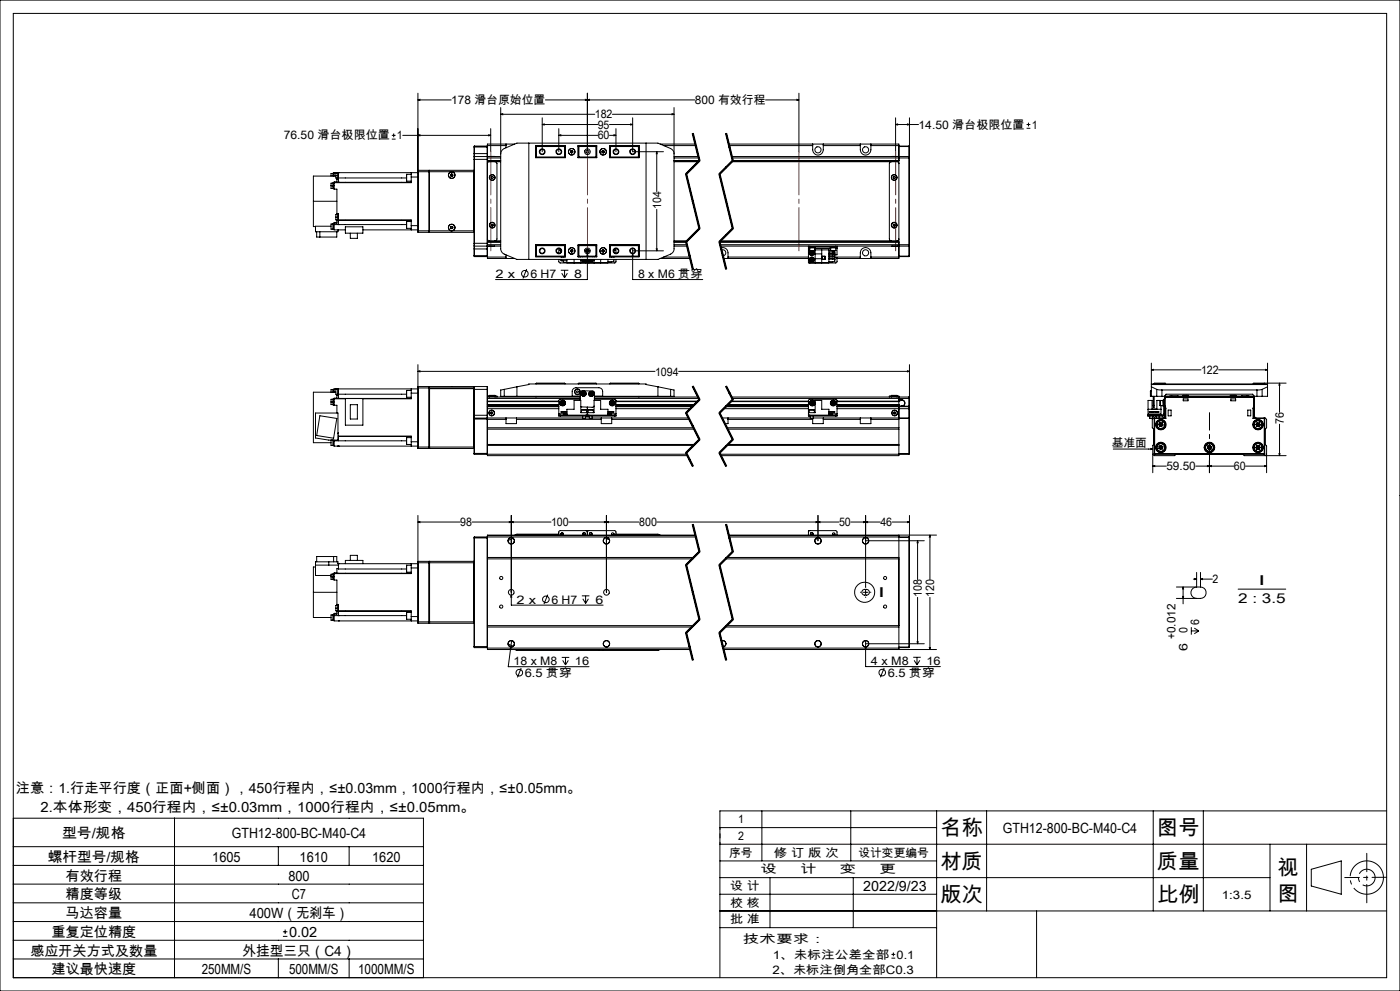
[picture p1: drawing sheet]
<svg xmlns="http://www.w3.org/2000/svg" width="420mm" height="297mm" viewBox="0 0 420 297" stroke-linecap="round" stroke-linejoin="round" font-family="sans-serif">
<g fill="none" stroke="#000" stroke-width=".3">
<path d="M0 0h420v297h-420zM4 4h412v289h-412zM125.4 29.9l.6-.1v.3zM125.4 29.9h10M125.4 27.9v41.3M147.2 38.6v6.9M150.2 34.3l.6-.2v.3zM150.2 32.2v42.4l.2 .6 .6 .8 4.1 1.7h42.3l4.3-1.9 .5-.9v-42.7M150.2 34.3h28.2M162.7 37.3l.6-.2v.4zM162.7 37.3h16.6M162.7 35.3v10.2"/>
<path d="M167.6 38.6v6.9M175.6 29.8l.6 .1-.6 .2zM176.2 29.9l.6-.1v.3zM176.2 27.9v17.6M182.8 37.3h7M183.7 34.3h18.5M184.8 38.6v6.9M189.2 37.1l.6 .2-.6 .2zM189.8 35.3v10.2h9.2M201.6 34.1l.6 .2-.6 .1zM207.8 40l2 8.2-4 4 4 16.3-4 4 2 8.1M208 40l2 8.1"/>
<path d="M208.5 29.9h-44.9M217.8 40l2 8.2M218 40l2 8.1M229.7 29.9h10M239.1 29.8l.6 .1-.6 .2zM239.7 27.9v17.6M268.7 37.3l.6-.2v.4zM268.7 37.3h6.9M268.7 35.3v10.2M272.2 37.1l.6 .2-.6 .2zM272.8 35.3v11.8M308 38.4h1.1"/>
<path d="M308 37.3h1.1M308.5 36.8v1.1M99.3 55.7v.8h.8M99.3 55.7h.9M99.9 54.9h-.6v.8M99.9 52h-.6v.8M100.1 54.8l.1 1.7M100.1 51.9v.9M100.2 54.6v.1M100.2 54.8h-.3v1.7M100.2 51.9h-.3v.9M100.2 54.7v2h.9v7.3"/>
<path d="M100.2 54.6h23.2M100.8 52.8h-6.8v7.5M100.8 52.6v.8h.5M100.8 52.6h.7M101.1 53.8v.7l-.9 .1M101.1 53.4v.4M101.1 51.7v.1M101.1 53.8h.4M101.3 51.7v1.7h.2M101.3 51.8h-.5v.8M101.5 54.6h.1M101.5 53.3v1.3"/>
<path d="M101.5 51.7v1.6M101.5 51.7h.1M101.5 53.3h20.5M117.5 41.7h1.2M117.5 40.6h1.2M118.1 40v1.1M120.8 40.6h26.4M122 52.2v2.1M122 52.2h1.4M122 54.3h1.4M123.4 51.7v1.4M123.4 53.1v1.6h-23.2"/>
<path d="M123.4 53.1h2M125.4 51.7h-25.2v1.1M125.4 40.6l.6-.2v.3zM125.4 51v18.6M125.4 51v.5h16.8M125.4 51h3.3M128.7 51v18.6M128.7 51l.1 .1M128.8 51.1v18.4M128.8 51.1h.1M135.2 52.3l.1 .4M135.3 52.7l.3 .1"/>
<path d="M135.5 52.1l.3 .2M135.5 52.1l-.3 .2M135.8 52.3v.3M135.8 52.6l-.2 .2M142.2 51.5v-.5h-13.4v18.6M142.2 51.5v17.7M142.2 51.1h.1M142.2 46v1M142.2 47.8v25.1M142.2 47.8h4M142.2 46h4M142.2 44.1h4"/>
<path d="M142.3 46.9v.9M142.3 46v.9M142.3 43.8v2.2M142.3 46.9h7.9M142.3 43.8h3.9M142.3 46.9l-.1 .1M142.3 43.8h-.1M146.2 46.9v26.9M146.2 43.8v3.1M146.2 46.9v.1M146.2 43.8h.1M146.2 46.9h.1"/>
<path d="M146.2 47v.8M146.2 47.8v25.1M146.2 48.1h4M146.2 43.6h5.6M146.2 47.3h4M146.6 40.4l.6 .2-.6 .1zM146.6 46.9h1.8M147.5 52.9h.3l.2 .3-.2 .3h-.3l-.2-.3zM148.5 48.5l.6 .4v22.8l-.6 .5M150.2 48.5h-3.4l-.6 .5M150.2 46.1l.2-.7 .6-.7 4.1-1.8h42.3l4.1 1.8 .6 .7 .1 .7M151.8 43.2v1.1"/>
<path d="M154.4 43.2h-8.2v3.7M158.6 42.9v34.8M160.7 43.7h8.9v3.6h-8.9zM160.7 46.9h.1M160.8 43.8v3.5M160.8 43.8h8.8M160.8 43.8l.1 .1M160.9 43.9h8.5M160.9 43.9v3.2M160.9 47.1l-.1 .1h8.8M160.9 47.1h8.5M167.6 40.6l.6-.2v.3z"/>
<path d="M167.6 40.6h11.7M169.4 43.9v3.2M169.4 43.9l.1-.1v3.4l-.1-.1M171.2 45.3v.3M171.2 45.6l.3 .2M171.5 45.2l.3 .1M171.5 45.2l-.3 .1M171.8 45.3v.3M171.8 45.6l-.3 .2M173.4 43.7l.1 .1M173.4 43.7h5.6v3.6h-5.6zM173.4 43.8h5.6"/>
<path d="M173.4 47.2h5.6M173.5 43.8v3.4l.2-.1M173.5 43.8l.2 .1M173.7 43.9h5.1M173.7 43.9v3.2M173.7 47.1h5.1M178.8 43.9l.1-.1v3.4l-.1-.1M178.8 43.9v3.2M180.7 45.3v.3M180.7 45.6l.2 .2M180.9 45.2l.3 .1M180.9 45.2l-.2 .1"/>
<path d="M181.2 45.3v.3M181.2 45.6l-.3 .2M182.8 43.7h8.9v3.6h-8.9zM182.8 43.8h8.9l-.2 .1M182.8 40.6h2M183.1 43.9l-.1-.1v3.4l.1-.1M183.1 43.9h8.4M183.1 43.9v3.2M183.1 47.1h8.4M183.5 43.7v.1M184.2 40.4l.6 .2-.6 .1zM191.5 43.9v3.2"/>
<path d="M191.5 47.1l.2 .1h-8.9M191.7 46.9h.1M193.8 42.9v34.8M197 45.5l.2 .6h-.3zM197 45.5v11.9M198 43.2h10.6M199.1 43.6h9.6M202.2 48.5h7.3M202.2 46.9h7.3M202.2 48.1h7.6M202.2 47.3h7.4M205.7 52.2l4 16.3"/>
<path d="M206 52.1l4 16.3M207.7 40l2 8.2M209 44.6l.2 1.2M209.7 48l-4 4M210 48.3l-4 4M215.7 52.2l4 16.3M216 52.1l4 16.3M217.7 40l2 8.2M218.6 43.2h51.1v34.3h-18.6M218.7 43.6h25.1M219.5 46.9h53.2M219.5 48.5h49.6l.4 .1 .2 .4"/>
<path d="M219.6 47.3h53.1M219.7 48l-4 4M219.8 48.1h49.9M219.8 48.2l-4 4 4 16.3-4 4 2 8.1M220 48.3l-4 4M243.8 43.2v1.7a1.59 1.59 0 0 0 1.6 1.6 1.59 1.59 0 0 0 1.6-1.6v-1.7M247 43.6h11.1M258.1 43.2a3.2 3.2 0 0 0 .5 2.8 1.59 1.59 0 0 0 1.7 .4 1.59 1.59 0 0 0 1-1.5v-1.7M261.3 43.6h8.4M267.4 48.5l-.4 .1-.2 .4v22.6l.2 .4 .4 .2M267.5 46.9h1.7M268.1 52.9h.4l.1 .4-.2 .2-.4-.1z"/>
<path d="M269.7 43.8h3M269.7 43.9h3M272.7 46.9v.4M272.7 47.3h.1M272.7 46.9l.1 .2M272.7 43.8v.1M272.7 43.8l.1 .1h-.1M272.7 43.9v3M272.7 47.3v26M272.8 47.1v.2M272.8 47.3v26M94 60.3v7.6h.7"/>
<path d="M94 60.3h7.1M95 69.5v1.5h6v-1.5M96 69.5v1.5M99.3 67.8h-4.6v1.7h6.7v-.6M99.9 67.1h-.6v1.6h.6M100.1 67.1v1.7M100.2 66.9v.4M100.2 67.3v1.6h3.4M100.2 67.1h-.3v1.7h.3M100.2 67.3h21.8M100.8 65.1v.8h22.6v1.7M100.8 65.1h.7"/>
<path d="M101.1 64h.4v1.1M101.1 64v.3M101.1 66.1v.8h-.9M101.1 65.9v.2M101.1 66.7h-.9v.2M101.1 66.1h.4M101.3 64.3h-.5v.8M101.5 64.2h-.2v1.7M101.5 65.1v.9M101.5 67.3h.1M101.5 66v1.3M101.5 68.9h.1"/>
<path d="M101.5 66h21.9M103.6 68h5.3v1.9h-5.3zM105.1 69.9v1.5h2.1v-1.5M108.9 68.9h16.5M122 66.4v2M122 66.4h1.4M122 68.4h1.4M123.4 67.6v1.3M123.4 67.6h2M125.4 69.2v.4M125.4 69.2h16.8M125.4 69.6h3.3"/>
<path d="M128.8 69.5h.1M128.8 69.5v.1M128.8 69.5l-.1 .1M128.8 69.6h13.4M135.2 68v.4M135.2 68.4l.3 .1M135.5 67.9l.3 .1M135.5 67.9l-.3 .1M135.8 68.4l-.3 .1M135.8 68v.4M142.2 69.2v.4M142.2 69.5v.1"/>
<path d="M142.2 72.9v.8M142.2 73.7v.9M142.2 74.6l.1 2.3M142.2 76.6h4M142.2 72.9h4M142.2 73.7l.1 .1M142.2 74.6h4M142.2 76.8l.1 .1M142.3 72.9v.9M142.3 73.8v.8M142.3 73.8h7.9M142.3 76.9h3.9"/>
<path d="M146.2 73.8v3.1M146.2 71.6l.5 .6h3.5M146.2 73.7h.1M146.2 72.9v.8M146.2 73.8v3.7h8.2M146.2 72.5h4M146.2 77h5.6M146.2 73.3h4M146.2 73.7v.1M146.2 76.8v.1M146.6 73.8h1.8M147.4 67.4l.2-.2 .3 .1 .1 .3-.3 .2-.3-.1z"/>
<path d="M151.8 76.4v1.1M160.7 73.4h8.9v3.6h-8.9zM160.7 73.8h.1M160.8 73.4v3.5M160.8 76.9h8.8M160.9 76.8h8.5M160.9 73.6v3.2M160.9 73.6h8.5M160.9 76.8l-.1 .1M167.6 77.7l.1 .9 .3 .2h8M167.6 74.5v1.4M168 75.1h.4"/>
<path d="M168 74.6v.5M168.3 77h.1M168.3 77.7v.4h1.8M168.4 75.2l-.1 .3M168.5 78.1h.3M169 76.9v.1M169 78.1v.6h1.1M169.4 73.6v3.2M169.4 73.6l.1-.1v3.4l-.1-.1M169.6 73.5h-8.8l.1 .1M170.1 77.7v1.1h12.3v-1.1M171.2 75v.3"/>
<path d="M171.2 75.3l.3 .2M171.5 74.9l.3 .1M171.5 74.9l-.3 .1M171.8 75v.3M171.8 75.3l-.3 .2M172.2 77.7v1.1M173.4 73.4h5.6v3.6h-5.6zM173.4 76.9h5.6M173.4 73.5h5.6M173.5 76.9l-.1 .1M173.7 73.6l-.2-.1v3.4M173.7 76.8h5.1"/>
<path d="M173.7 73.6v3.2M173.7 73.6h5.1M173.7 76.8l-.2 .1M174 76.9v.1M174.1 76.9v.1M174.2 77.7v1.1M174.3 78h1.6M174.3 77.7v.3M174.7 76.9v.1M174.9 78l.2 .2M175.2 78l-.1 .2M175.4 78l.1 .1"/>
<path d="M175.5 78.1l-.4 .1M175.5 78v.1M175.8 75.1h.1M175.8 75.3l.1 .2M175.9 75.1h-.1M175.9 75v.1M175.9 77.7v.3M175.9 74.9h.6M176 77.7a.74 .74 0 0 1-.6 .8 .74 .74 0 0 1-.9-.5M176 77.7a.78 .78 0 0 1-.6 .9 .78 .78 0 0 1-.9-.6M176.2 76.1l.2 .6h-.3zM176.2 74.3v9.5h-27.5"/>
<path d="M176.5 77.7a.78 .78 0 0 0 .6 .9 .78 .78 0 0 0 .9-.6M176.6 78h.1M176.6 75.1h.1M176.6 75v.1M176.6 77.7v.3M176.6 75.3l-.1 .2M176.6 78h1.5M176.9 78v.1M176.9 78.1l.4 .1M177.3 78v.2M177.6 78l-.3 .2M177.8 76.9v.1"/>
<path d="M178.1 78h.1M178.2 77.7v.3M178.2 77.7v1.1M178.4 76.9v.1M178.8 73.6l.1-.1v3.4l-.1-.1M178.8 73.6v3.2M180.2 77.7v1.1M180.7 75v.3M180.7 75.3l.2 .2M180.9 74.9l.3 .1M180.9 74.9l-.2 .1M181.2 75v.3"/>
<path d="M181.2 75.3l-.3 .2M182.8 73.4h8.9v3.6h-8.9zM182.8 73.5h8.9l-.2 .1M183.1 73.6l-.1-.1v3.4l.1-.1M183.1 76.8h8.4M183.1 73.6v3.2M183.1 73.6h8.4M183.4 76.9v.1M183.4 78.4v.3h-1M183.5 76.9v.1M184.1 75.1h.3M184.1 77h.1"/>
<path d="M184.1 77.9v-.2v.7h-1.7M184.4 75.1h-.3M184.4 74.6v.5M184.8 77.7v.8l-.3 .3h-8M184.8 74.5v1.4M189.8 76.1l.1 .6h-.2zM189.8 74.3v9.5h21M189.8 75.2h9.2M191.5 76.8l.2 .1h-8.9M191.5 73.6v3.2M191.7 73.8h.1M196.9 74.6h.3l-.2 .6z"/>
<path d="M197 62.8v12.4M198 77.5h9M199.1 77h7.8M202.2 72.2h3.9M202.2 72.5h3.6M202.2 73.8h3.9M202.2 73.3h3.8M205.7 72.5l2 8.2M206 72.4l2 8.2M209.7 68.3l-4 4M210 68.6l-4 4M215.7 72.5l2 8.2"/>
<path d="M215.8 72.5h53.9M216 72.4l2 8.2M216 73.3h56.7M216.1 73.8h56.6M216.3 74.3a1.6 1.6 0 0 1 2.1 1.5v1.7M216.4 74.9a.93 .93 0 0 1 1.3 .6 .93 .93 0 0 1-.8 1.2M217 77.5h25.5M218.4 77h24.1M219.7 68.3l-4 4M220 68.6l-4 4M242.5 74h.5M242.5 74v.5"/>
<path d="M242.5 74.5v4.3h6.2v-3.9M242.5 73.8v.2M242.5 74.9h.4M242.5 74.5h.4M242.8 74v.3h1.7v-.3M242.9 75.1h.9M242.9 75.1h1.5M242.9 74.3v.8M243 73.8v.2M243 74h7.7M243.1 77.7l.1 .4M243.1 77.7l.4 .1"/>
<path d="M243.1 76l.4 .2M243.2 75.1a.76 .76 0 0 0-.4 1 .76 .76 0 0 0 1 .4 .76 .76 0 0 0 .4-1M243.2 78.1l.4 .1M243.2 75.6l-.1 .4M243.2 75.6l.3 .2M243.2 75.1a.75 .75 0 0 0-.4 1 .75 .75 0 0 0 1 .4 .75 .75 0 0 0 .4-1M243.5 77.4l.4 .1M243.5 77.4l-.4 .3M243.5 77.4v.4M243.5 77.8l.4 .2M243.5 77.8l-.3 .3M243.5 77.8l.1 .4"/>
<path d="M243.5 75.8l.4 .3M243.5 75.8l-.4 .2M243.5 75.8v.4M243.6 75.4l.3 .2M243.6 75.4l-.4 .2M243.6 75.4l-.1 .4M243.8 75.1l.4 .4M243.9 75.1l.3 .4M243.9 77.5v.5M243.9 77.5l-.4 .3M243.9 76.1l-.4 .1M243.9 78l-.3 .2"/>
<path d="M243.9 75.6v.5M243.9 75.6l-.4 .2M244.4 75.1h-.6M244.4 74.3v.8M244.4 74.9l4.8 .1M244.4 74.5h4.8M244.5 74.9v3.9M244.5 76.1h2M244.5 77.5h2M246.5 74.9v3.9M246.6 76.8h.9v.9h-.9zM248.7 75.5h1.7v.4"/>
<path d="M248.7 76.2h1.7v.5h-1.7M248.7 77h1.7v.4h-1.7M248.7 77.7h1.7M248.7 75.9h1.7M249.1 74v.3h1.7M249.2 75.1h1.5M249.2 74.3v.8M249.8 77.4v.3l.3-.2 .3 .2M249.8 75.1v.4M249.8 76.7v.3M249.8 78.4v.3h-1.1M249.9 75.5h.4"/>
<path d="M250 77.5h.2M250.4 75.9l-.1 .3-.5-.3v.3M250.4 75.7v.2M250.4 77.7v.2M250.4 77.3h.7v1.2l-.3 .3h-8.1M250.4 77.7v.7h-1.7M250.4 77h7.7M250.7 74h.4M250.7 73.8v.2M250.7 74.3v.8M250.7 74.5h.4M250.8 74v.3"/>
<path d="M251.1 74v.5M251.1 73.8v.2M251.1 74.5v1.9h-.7M258.1 77.5a3.2 3.2 0 0 1 .5-2.9 1.61 1.61 0 0 1 1.7-.3 1.61 1.61 0 0 1 1 1.5v1.7M261.3 77h8.4M267.5 73.8h1.7M267.9 67.4l.3-.2 .3 .1 .1 .3-.3 .2-.3-.1zM269.7 71.6l-.2 .4-.3 .2h-53.1M269.7 76.8h3M269.7 76.9h3M272.7 73.3h.1M272.7 73.3v.5"/>
<path d="M272.7 76.8h.1M272.7 76.8v.1M272.7 73.8v3M272.8 73.3v.3M272.8 73.6l-.1 .2M272.8 76.8l-.1 .1M272.8 73.6v3.2M158 80.6l-1.1 2.9M168.2 81h2.3M168.5 81.9l.9 1.4M169.4 81v2.3M170.2 81.9l-.8 1.4"/>
<path d="M99.9 119.6v1.7h.3M99.9 116.8h-.6v.7M100.1 119.6v1.7M100.1 116.7v.8M100.2 119.4v.1M100.2 119.6l-.9 .1v.8M100.2 116.7h-.3v.8M100.2 119.4h23.2M100.2 119.5v2h.9v2.3M100.2 119.5h3.4M100.8 117.5h-6.8v15.2h5.3M101.1 118.5v.8l-.9 .1"/>
<path d="M101.1 118.2v.3M101.1 116.6h.1M101.1 118.5h.4M101.3 116.5v1.7M101.3 116.6h-.5v1.6h.7M101.5 119.4h.1M101.5 118.1v1.3M101.5 116.6v1.5M101.5 116.5v.1M101.5 118.1h20.5M103.6 119.4h5.3v8h-5.3zM122 117v2.1"/>
<path d="M122 119.1h1.4M122 117h1.4M123.4 116.6v1.2M123.4 117.8v1.7h-14.5M123.4 117.8h2M125.4 111.3l.6-.2v.3zM125.4 109.3v24.7M125.4 111.3h71.1M125.4 116.6h-25.2v.9M125.4 115.8v18.6M125.4 115.8v.5h16.8M125.4 115.8h3.3"/>
<path d="M128.7 115.8l.1 18.5M128.7 115.8v18.6M142.2 116.3l-13.4 .2h13.4l-.1 17.9M142.2 116.3v-.5h-13.4l.1 18.6M142.2 116.7h4M142.2 116.7v7.8M142.3 115.8v.9M142.3 115.8l-.1 .9M142.3 115.8h3.9M146.2 115.8v9.5M146.2 115.8v.9M146.2 116.7v2.7"/>
<path d="M146.2 118.7h2.3M146.2 119h27.9M146.2 119.4h27.8M146.2 119.4v2.3M146.8 118.5h1.4M146.8 118.5v.5M146.8 118.7h1.7M148.2 118.5h-1.4M148.2 118.5h.3M148.5 118.5h.1M148.5 118.7h.6v.3M148.5 118.5v.5"/>
<path d="M151.3 118.8h20.4v-1.5a1.14 1.14 0 0 1 1.1-1.1h6.9a1.14 1.14 0 0 1 1.1 1.1v1.5h20.4M151.3 116.7l-1.1 .2v1.9h1.1M151.3 116.7v2.1M155.1 115.9v2.9M155.1 115.9l3.5-.7v-.1h35.2v.1l3.6 .7M155.1 115.9l-3.8 .8M160.8 115h8.7M160.8 115v.1M160.8 118.8v.2M169.5 115v.1M171.7 118.7h2.4M173.5 115h5.4"/>
<path d="M173.5 115v.1M174 119.7h-6.1l-.3 .4v3.9M174.7 117.9l.1 .4M174.7 117.9l.4 .1M174.8 118.3l.4 .1M175 117.5l-.3 .4M175 117.5l.4 .2M175 117.5l.2 .9M175.1 118l-.3 .3M175.1 118l.4 .1M175.4 117.7l.1 .4M175.4 117.7l-.3 .3"/>
<path d="M175.5 118.1l-.3 .3M177 117.9l.1 .5M177 117.9l.8 .2M177.1 118.4l.4 .1M177.3 117.6l-.3 .3M177.3 117.6l.4 .2M177.3 117.6l.2 .9M177.7 117.8l.1 .3M177.7 117.8l-.6 .6M177.8 118.1l-.3 .4M178.3 119.7h6.3l.2 .3v4M178.3 119h31.1"/>
<path d="M178.3 119.4h31.3M178.4 118.7h2.4M178.9 115v.1M183 115h8.7M183 115v.1M191.7 115v.1M191.7 118.8v.2M197.4 115.9v2.9M197.4 115.9l3.8 .8M201.2 116.7l1 .2v1.9h-1M201.2 116.7v2.1M203.6 111.3h69.2"/>
<path d="M207.7 115.9l2 3.9M207.8 115.8l2 4-4 4 4 7.9-4 4 2 4M208 115.7l1 2M209 117.7l1 2zM209.7 119.6l-4 4M210 119.9l-4 4M217.7 115.9l2 3.9M217.8 115.8l2 4-4 4 4 7.9-4 4 2 4M218 115.7l2 4M219.4 119h53.3M219.6 119.4h53.1M219.7 119.6l-4 4"/>
<path d="M220 119.9l-4 4M267.4 118.5h1.7M267.4 118.5v.5M267.4 118.7h1.7M269.1 118.5h-1.7M269.1 118.5h.1M269.1 118.7h.6v3.1M269.1 118.7h-2.3v.3M269.1 118.5v.5M269.7 119.8h.8M269.7 119.9h.8M270.5 119.8a.97 .97 0 0 1 1 .9 .97 .97 0 0 1-.7 1"/>
<path d="M270.5 119.9a.9 .9 0 0 1 .9 .9 .9 .9 0 0 1-.9 .9M270.5 119.8v.1M272.2 111.1l.6 .2-.6 .1zM272.7 119v.4M272.7 119l.1 .1-.1 .3M272.7 119.4v2.3M272.8 109.3v26.7M345.1 118.8h.1M345.2 117.2h.1M345.2 117.3l-.1 1.5M345.2 117.3v1.5M345.2 117.2v.1"/>
<path d="M345.2 117.2h.2M345.4 110.8l.6-.1v.3zM345.4 108.8v10M345.4 110.8h14.9M345.4 115.1h34.9M345.4 115.2h34.9M345.4 115.9l1.6 .8M346 118.8v2.7M346.3 115h3.4M346.3 115v.1M346.3 118.8v2.7M347 116.7l1.6 .2"/>
<path d="M347 118.8h1.6M347 118.8h-1.8M347 116.7v2.1M348.6 118.8h.8M348.6 116.9h28.5M348.6 116.9v1.9M349.1 119.9h-.2v1.8h.2M349.4 119.7h-.3v.4M349.4 118.8l.4-.7h26l.5 .7M349.4 118.8v4.1M349.5 118.7h26.7v.4M349.5 118.7v.4"/>
<path d="M349.5 119.4v2.3M349.7 115v.1M349.8 119.1l-.3 .3M349.8 119v.1M349.8 119l-.3 .2v.2M349.8 119h26M349.8 119.1h26M351 119v-.3h.5v.3M353.3 118.7h.1M354.9 118.5h.1M354.8 118.7h.1M354.8 118.7h1.8"/>
<path d="M354.8 118.5v.2M354.9 118.5h1.6M355 119.6h1.4v.5h-1.4zM356.6 118.5h.1M356.6 118.7h-.1M356.6 118.5v.2M365.6 110.8h14.7M369.1 118.7h.1M369.1 118.7h1.7M369.1 118.5h1.1M369.1 118.5v.2M369.3 119.6h1.4v.5h-1.4z"/>
<path d="M370.2 118.5h-1.1M370.2 118.5h.6M370.8 118.7h.1M370.8 118.5v.2M372.4 118.7h.1M374.1 119v-.3h.6v.3M375.8 119.1l.3 .3M375.8 119l.4 .2-.1 .2M375.8 119v.1M376 115h3.4M376 115v.1M376.1 119.4v2.3"/>
<path d="M376.3 118.8h.8M376.3 118.8v4.1M377.1 118.8h1.5M377.1 116.9v1.9M378.6 116.7l-1.5 .2M378.6 116.7v2.1M379.3 114.8l.1 .2M379.4 115v.1M379.7 110.7l.6 .1-.6 .2zM380.3 108.8v10h-1.7M380.3 115.9l-1.7 .8M383.9 114.8l.1 .6h-.3z"/>
<path d="M383.9 114.8v8.8M385.8 114.8l-9.8 .2M96 124.6l5 .8-.9 5.9-5.1-.8zM99.3 120.5v.7h.6M99.3 131.9v1.6h.8M99.3 120.5h.9M99.9 131.9v1.6M100.1 131.9l.1 1.7M100.2 131.9v.2M100.2 132.1v1.6h25.2M100.2 132.1h21.8M101.3 133.7h.1"/>
<path d="M101.4 129.7v.3M101.4 131.9v-8.1h-6.7v7.5l3.9 .6h2.9v-1.2h21.9v1.7M101.5 133.7h.1M101.5 130.8h21.9M105.1 121.3h2.1v4.3h-2.1zM122 131.2v2M122 133.2h1.4M122 131.2h1.4M123.4 132.4v1.3M123.4 132.4h2M125.4 134v.4M125.4 134h16.8"/>
<path d="M125.4 134.4h3.3M128.8 134.3l.1 .1M128.8 134.3l-.1 .1M128.9 134.4h13.2M142.2 124.5l.1 .8M142.2 124.5h4M142.2 125.7h4M142.2 134.3l-.1 .1M142.2 135.9h4M142.2 136.1l.1 .1M142.3 124.5v.8M142.3 125.3v10.9"/>
<path d="M142.3 136.2h3.9M142.3 125.3h3.9M146.2 125.3v10.9M146.2 125.3v.1M146.2 121.7v.2M146.2 121.3v.1M146.2 121.9v2.6M146.2 124.5v.8M146.2 125.3v11.3h60M146.2 125.7h5.6M146.2 128.2h61.8M146.2 125.3h5.6"/>
<path d="M146.2 128.6h62M146.2 133.2h62.2M146.2 133.5h61.9M146.2 121.3h21.4M146.2 121.2h21.4M146.2 120.4h21.4M146.2 121.7h21.4M146.2 121.9h21.4M146.2 122.5h21.4M147.2 123.6l.4-.2 .2 .2v.4l-.3 .1-.3-.2zM151.8 125.3h3.1M151.8 125.3v1.7h3.1v-1.7"/>
<path d="M154.9 125.7h25.5M154.9 125.3h19.9M167.6 120.3h-21.4h21.4M167.6 124.4h.5M167.6 124.4v.3h.5M167.6 124v.4M167.6 124h2.5M168.1 124.4h7.7M168.1 124.7h7.7M168.1 124.4v.3M168.4 120.6l.1 .4M168.4 120.6l.4 .2"/>
<path d="M168.5 121l.3 .2M168.8 120.4l.4 .2M168.8 120.4l-.4 .2M168.8 120.4v.4M168.8 120.8l.4 .2M168.8 120.8v.4M168.8 120.8l-.3 .2M169.2 120.6v.4M169.2 120.6l-.4 .2M169.2 121l-.4 .2M170.1 124.4v-1.7h2.1v-2.7h2v3.7h4v-3.7h2v2.7h2.2v1.7M170.1 124.1h-1.1v.1h1.1"/>
<path d="M170.1 123.4h-1.8l1.8 .1M174 120l.1-2.5 .5-.4 3.6 .2 .2 .4-.1 2.3M174.5 122.8h.1M174.4 122.9h1.6M174.4 122.9v.8M174.5 122.8l1.5 .1M174.8 125.3h.8M174.8 124.7v.6M175.6 124.7v.6M175.6 125.3h1.2M175.8 124.7h.4M175.8 124.4h.9"/>
<path d="M175.8 124.4v.3M176 122.9v.8M176.2 124.7h.5M176.2 122v2.7M176.5 122.8h.1M176.5 122.9h1.5M176.5 122.9v.8M176.5 122.8h1.5M176.7 124.4h7.7M176.7 124.7h7.7M176.7 124.4v.3M176.8 125.3h.9"/>
<path d="M176.8 124.7v.6M177.7 125.3h2.7M177.7 124.7v.6M178 122.9h.1M178 122.9v.8M178.2 121.7l-.4 .4-3.6-.3M180.4 125.3h3.1M180.4 125.3v1.7h3.1v-1.7M182.4 124.1h1v.1h-1M182.4 123.4h1.8l-1.8 .1M182.4 124h2.4M183.3 120.6v.4"/>
<path d="M183.3 120.6l.4 .2M183.3 121l.4 .2M183.5 125.7h23.3M183.5 125.3h23.1M183.6 120.4l.4 .2M183.6 120.4l-.3 .2M183.6 120.4l.1 .4M183.7 120.8l-.4 .2M183.7 120.8v.4M183.7 120.8l.3 .2M184 120.6v.4M184 120.6l-.3 .2"/>
<path d="M184 121l-.3 .2M184.4 124.4h.4M184.4 124.4v.3M184.8 124.4v.3h-.4M184.8 124v.4M184.8 120.3h24.5M184.8 121.2h23.6M184.8 120.4h24.4M184.8 121.7h23.1M184.8 121.9h22.9M184.8 122.5h22.3M205.7 123.8l4 8"/>
<path d="M205.7 135.8l2 4M206 123.7l4 7.9M206 135.6l2 4M206 136.1l-59.8 .1M208.3 121.3l-23.5 .1M209.7 131.6l-4 4M210 131.9l-4 3.9M215.7 123.8l4 8M215.7 135.8l2 4M216 123.7l4 7.9M216 135.6l2 4M216 136.1h56.7"/>
<path d="M216.6 125.3h1.8M217.1 122.5h25.4M217.7 121.9h24.8M217.9 121.7h24.6M218.1 128.2h51.6M218.1 133.5h51.6M218.2 121.4h24.3M218.3 128.6h51.4M218.4 133.2h51.3M218.4 121.2h24.1M218.4 125.3v1.7h-1M218.4 125.7h25.4"/>
<path d="M218.4 125.3h24.7M219.2 120.4h23.3M219.3 120.3h23.2M219.4 120.3h23.1M219.7 131.6l-4 4M220 131.9l-4 3.9M242.5 124.4h.5M242.5 123.7h2v-3.7h2v2.7h2.2v1.7M242.8 122.8v.1M242.8 122.8h1.5M242.8 122.9h1.5M242.8 122.9v.8"/>
<path d="M243 124.4h7.7M243 124.4v.3M243 124.7h7.7M243.1 125.3h.9M243.1 124.7v.6M243.3 120.9l.3 .3M243.4 120.5l-.1 .4M243.4 120.5l.6 .6M243.7 120.8l-.4 .1M243.7 120.8l-.1 .4M243.8 120.4l.3 .3M243.8 120.4l-.4 .1"/>
<path d="M243.8 120.4l-.1 .4M244 125.3h3M244 124.7v.6M244 121.1l-.4 .1M244.1 120.7l-.1 .4M244.1 120.7l-.4 .1M244.3 122.9h.1M244.3 122.9v.8M247 125.3v1.7h-3.2v-1.6M247 125.7h11.1M247 125.3h11.1M248.7 124.1h1.1v.1h-1.1"/>
<path d="M248.7 123.4h1.7l-1.7 .1M248.7 124h2.4M249.6 120.6v.4M249.6 120.6l.4 .2M249.6 121l.4 .2M249.9 120.4l.4 .2M249.9 120.4l-.3 .2M249.9 120.4l.1 .4M250 120.8l-.4 .2M250 120.8v.4M250 120.8l.4 .2M250.3 120.6l.1 .4"/>
<path d="M250.3 120.6l-.3 .2M250.4 121l-.4 .2M250.7 124.4h.4M250.7 124.4v.3M251.1 120.3h18.6M251.1 124.4v.3h-.4M251.1 124v-4l-.2-.3h-8l-.4 .3v4.7h.5M251.1 124v.4M251.1 121.3h18.6M251.1 121.2h18.6M251.1 120.4h18.6M251.1 121.9h21.6"/>
<path d="M251.1 122.5h21.6M258.1 125.3h3.2M258.1 125.3v1.7h3.2v-1.7M261.3 125.7h8.4M261.3 125.3h11.4M268.3 123.5h.3l.1 .4-.2 .2-.3-.1-.1-.3zM269.7 121.3v.1M269.7 121.8v14.8h-53.5M269.7 120.3h.1M269.7 121.8h.1M269.7 125.4h3M269.7 136h3"/>
<path d="M269.7 121.8h.8M270.5 121.7h-19.4M270.5 121.7v.1M270.8 121.7h1.9M270.8 121.7l-.3 .1M272.7 136h.1M272.7 136v.1M272.7 125.3l.1 .1h-.1M272.7 125.3v.1M272.7 121.7l.1 .1M272.7 121.7v.2M272.7 121.9v.6"/>
<path d="M272.7 122.5v2.8M272.7 125.4v10.6M272.8 136l-.1 .1M272.8 121.8l-.1 .1M272.8 121.8v.7h-.1M334 134.6h11.8M344.4 122.7h3.9M344.5 124.1h3.7v.1h-3.7zM344.8 124.4h-.5v.3h.5M344.8 124.4h3.9M344.8 123.4l.7 .1zM344.8 124.7h1.1"/>
<path d="M344.8 124.4v.3M344.9 125.3h.9M344.9 124.7v.6M345.2 134.4l.6 .2-.6 .1zM345.8 123.4l.4 .1zM345.8 124.7v.6M345.8 139.7l.6-.2v.3zM345.8 139.7h4.1M345.8 136.1l.5 .5h6.1l.4-.5M345.9 124.7h.9M345.9 124.4v.3M346 121.5v.6h.3v-.6"/>
<path d="M346 121.5h.3M346.3 125.4h.1M346.3 136h.1M346.3 136l.1 .1M346.3 125.4v10.6M346.4 136v.1M346.4 136.1h32.9M346.4 125.4h3.3M346.4 136h32.9M346.4 125.4v10.6M346.5 123.4l.4 .1zM346.8 124.7h1.9"/>
<path d="M346.8 124.4v.3M346.9 124.7v.6M347.2 123.4l.5 .1zM347.6 127.1l.2 .7M347.6 127.1l.7 .1M347.7 134.4l.5 .4M347.7 133.7v.7M347.7 133.7l.6 .4M347.8 124.7v.6M347.8 127.8l.7 .1M348 126.6l.7 .1M348 126.6l-.4 .5"/>
<path d="M348 126.6l.3 .6M348.1 120v1.6M348.1 121.6h.8M348.1 120h.8M348.3 127.2l.6 .2M348.3 127.2l-.5 .6M348.3 127.2l.2 .7M348.3 134.1l.5 .4M348.3 134.1l-.1 .7M348.3 120h-1.2v2.6h-1.5v-2.6h-1.2v4.4M348.3 121.6v2.8M348.3 133.5l.6 .4"/>
<path d="M348.3 133.5l-.6 .2M348.3 133.5v.6M348.7 124.4v.3M348.7 126.7l.2 .7M348.7 126.7l-.4 .5M348.8 134.5l-.6 .3M348.9 133.9l-.1 .6M348.9 133.9l-1.2 .5M348.9 127.4l-.4 .5M349.1 124l-.4 .4M349.1 124h.3M349.1 120.1h.3"/>
<path d="M349.1 120.1v3.9M349.4 124.3v.3M349.4 124.2l-.7 .5M349.4 124.6l-.5 .7M349.4 122.9v1.4M349.4 121.9l.2 .6M349.4 124.4v.2M349.4 122.9v1.5M349.4 124.6h.2M349.4 122.9h.2M349.5 124.6l-.5 .7M349.5 122v.9"/>
<path d="M349.5 121.7l.1 .1M349.5 121.7l-.1 .2M349.6 122.9v.1M349.6 121.8l.1 .7M349.6 121.8l-.2 .1M349.6 122.9v1.7M349.6 124.6h.1M349.6 122.5h.1M349.6 125.3l.1 .1M349.6 125.3h-3.5l-.4 .4v2.5l.4 .4v4.6l-.3 .3v8.2M349.6 122.5v2.8M349.7 122.5v2.9"/>
<path d="M350.4 122.9h.9v1.7h-.9zM352.8 136.2h20.1M358.7 139.7h11.4M362.2 134.3l.4 .5M362.2 139.5l.6 .2-.6 .1zM362.4 133.6l-.2 .7M362.4 133.6l.9 1M362.8 139.7l.6-.2v.3zM362.8 138v3.7M363 133.5l-.6 .1M363 133.5l.5 .5M363 133.5l-.4 1.3"/>
<path d="M363.3 134.6l-.7 .2M363.5 134l-.2 .6M363.5 134l-1.3 .3M372.8 136.1l.5 .5h12.5M373.7 139.7h6.3M374.3 122.9h.9v1.7h-.9zM375.9 122.5h.2M375.9 125.4h3.4M375.9 122.5v2.9M376.1 124.6h.1M376.1 125.3l-.2 .1M376.1 125.3h3.5l.4 .4v2.5l-.4 .4v4.6l.4 .4v8.1"/>
<path d="M376.1 122.5v2.8M376.1 122.9v.1M376.1 121.8l-.2 .7M376.1 121.8l.1 .1M376.1 122.9v1.7M376.1 122.9h.1M376.1 121.7v.1M376.1 121.7l.1 .2M376.2 122v.9M376.2 124.6l.4 .7M376.2 122.9l.1 1.6M376.2 121.9l-.1 .6"/>
<path d="M376.2 122.9v1.6M376.2 124.5v.1M376.3 124.5l-.1 .1M376.3 124.6l.5 .7M376.7 134.2l.4 .5M376.8 127.2l.2 .6M376.8 127.2h.6M377 127.8l.6 .1M377 133.6l-.3 .6M377 133.6l.8 1.1M377.2 126.6l-.4 .6M377.2 126.6l.6 .1"/>
<path d="M377.2 126.6l.2 .6M377.4 127.2l.7 .1M377.4 127.2l-.4 .6M377.4 127.2l.2 .7M377.7 133.5l.4 .6M377.7 133.5l-.7 .1M377.7 133.5l-.6 1.2M377.8 134.7h-.7M377.8 126.7l.3 .6M377.8 126.7l-.4 .5M378.1 134.1l-.3 .6M378.1 134.1l-1.4 .1"/>
<path d="M378.1 127.3l-.5 .6M379.3 136v.1M379.3 125.4h.1M379.3 136h.1M379.3 125.4v10.6M379.4 139.5l.6 .2-.6 .1zM379.4 136l-.1 .1M379.4 125.4v10.6M380 136.1l-.4 .5M383.7 136h.3l-.1 .6zM383.9 127.1v9.5M125.4 156.5l.6-.2v.3z"/>
<path d="M125.4 156.5h12.7M125.4 154.5v31.9M141.6 156.5h23.7M152.8 156.3l.6 .2-.6 .1zM153.4 156.5l.6-.2v.3zM153.4 154.5v26.9h27.5M168.3 159.9v.2l.7 .1M168.5 159.7h.3M169 159.9v.2M170.6 156.5h21.2M176 159.1h.5M176.2 159.1v1.3"/>
<path d="M181.3 156.3l.6 .2-.6 .1zM181.9 156.5l.6-.2v.3zM181.9 154.5v23M183.4 159.9v.2l.8 .1v-.3M207.7 157.2l2 8.2M207.8 157.2l2 8.1-4 4 4 16.3-4 4 2 8.2M208 157.1l1 4.1M217.7 157.2l2 8.2M217.8 157.2l2 8.1-4 4 4 16.3-4 4 2 8.2M218 157.1l2 8.2M242.5 159.5l.4-.5h7.9l.3 .4v1M242.7 159.1h-.2v1.3"/>
<path d="M244.8 156.3l.6 .2-.6 .1zM245.4 156.5l.6-.2v.3zM245.4 154.5v7.6M249.8 159.9v.2l.6 .1v-.3M251.7 156.5h-54.6M259.1 156.3l.6 .2-.6 .1zM259.7 156.5l.6-.2v.3zM259.7 154.5v21.4M264.1 156.5h-8.9M267.7 156.5h5.1M272.2 156.3l.6 .2-.6 .1zM272.8 154.5v39.4"/>
<path d="M94 177.5v7.6h5.3M94 177.5h7.1M94.7 169.9h-.7v7.6M94.7 169.4h6.8M95 168.4v-1.6h6v1.6M98.6 168.4v1M99.3 172.9v.7h.6M99.3 172.9h.9M99.9 172.1h-.6v.8M100.1 172v1.7M100.1 166.8v1.6M100.2 171.8v.1"/>
<path d="M100.2 172h-.3v1.7h.3M100.2 171.9v1.9h.9v7.3M100.2 171.8h23.2M101.5 170.4h-.4v1.3l-.9 .1M101.5 170.4l20.5 .1M101.5 168.9h.1M101.5 168.9v1.5M103.6 168.9v-.9h5.3v.9M105.1 168v-1.6h2.1v1.6M122 169.4v2.1M122 169.4h1.4M122 171.5h1.4"/>
<path d="M123.4 168.9v1.3M123.4 170.2v1.7h-23.2M123.4 170.2h2M125.4 168.9h-24v-.5h-6.7v4.1h4.6M125.4 168.2v18.6M125.4 168.2v.5h16.8M125.4 168.2h3.3M128.7 168.2v18.6M128.7 168.2l.1 .1M128.8 168.7v18M128.8 168.3v.4M128.8 168.2v.1"/>
<path d="M128.8 168.2l13.4 .1M128.9 168.2v18.6M128.9 168.2l-.1 .1M142.2 168.3v18.4M142.3 160.9v33.2M142.3 160.9h66.4M142.3 161.2l3.9 .1M142.3 161.2l-.1 .1M142.3 160.9l-.1 .1M146.2 161v33.1M146.2 167.1h61.9M146.2 167.5h61.4"/>
<path d="M146.2 160.5h62.4M153.4 178.4l.1 .6h-.3zM154 161.4l-1.6 .6M164.3 178.2l-1.1 2.8M167.6 160.4l.1-1.1 .3-.3h7.9l.3 .5 .4-.5h7.9l.3 .4v1M167.6 160.1h-12.5l-.7 .3M168.3 160a.36 .36 0 0 1 .6-.3 .36 .36 0 0 1-.1 .7M168.3 160l.3 .4M168.3 160.1h.1M174.6 178.6h2.2M174.8 179.5l.9 1.3M175 160.4a.43 .43 0 0 1-.1-.7 .43 .43 0 0 1 .6 0 .43 .43 0 0 1 0 .7"/>
<path d="M175.7 178.6v2.2M176.5 179.5l-.8 1.3M177 160.4a.43 .43 0 0 1-.1-.7 .43 .43 0 0 1 .6 0 .43 .43 0 0 1 0 .7M182 161.1l.2 .4 .5 .1M182.4 161.3v.3M183.7 160.4a.36 .36 0 0 1-.2-.6 .36 .36 0 0 1 .6 0 .36 .36 0 0 1-.2 .6M184.2 160.1h.1M184.8 160.1h12.6l.6 .3M205.7 169.4l4 16.3M206 169.3l4 16.3M208.6 160.4h-62.4v34.3h60.8M209 161.2l1 4.1z"/>
<path d="M209.7 165.2l-4 4M210 165.5l-4 4M215.7 169.4l4 16.3M216 169.3l4 16.3M217.7 167.5h52M218.1 167.1h51.6M218.6 160.4h62.4M218.6 160.5h51.1M218.7 160.9h54M219.7 165.2l-4 4M220 165.5l-4 4M243.3 160.4a.43 .43 0 0 1-.1-.7 .43 .43 0 0 1 .7 0 .43 .43 0 0 1-.1 .7"/>
<path d="M245.4 161.1l-.3 .4-.5 .1M250 160.4a.36 .36 0 0 1-.2-.6 .36 .36 0 0 1 .6 0 .36 .36 0 0 1-.2 .6M258.8 176.8a1.12 1.12 0 0 1 1.4-.1 1.12 1.12 0 0 1 .5 1.2 1.08 1.08 0 0 1-1.5 .5 1.08 1.08 0 0 1-.4-1.6zM259 177.5h1.4M259.7 176.8v1.4M259.7 162.1h17.6M269.7 160.4v34.3M269.7 161.1h3M272.7 160.9l.1 .2h-.1M272.7 160.9v.2M272.7 161.1v32.8M275.3 162.1l.1 .6h-.3z"/>
<path d="M275.3 162.1v11.6M275.3 179v13.9M279 160.4l.1 .6h-.3zM279 160.4v13.3M279 179v15.7M352.9 175.9h7.3M354.8 178.7h.3l-.2 .6zM354.9 175.9l.2 .6h-.3zM354.9 175.9v5.1M358 173.6h1M358.4 173.4l.6 .2-.6 .1zM359 171.6v4.3a1.71 1.71 0 0 0-1.7 1.7 1.71 1.71 0 0 0 1.7 1.7"/>
<path d="M360.2 173.6l.6-.2v.3zM360.2 175.9a1.71 1.71 0 0 1 1.6 1.7 1.71 1.71 0 0 1-1.6 1.7h-7.3M360.2 171.6v4.3M360.2 173.6h3.5M371.4 176.6h14.3M99.9 184.3h-.6v1.6h.6M100.1 184.2v1.7M100.2 184.1v.4M100.2 184.5v1.6h25.2M100.2 184.2h-.3v1.7h.3M100.2 184.5h21.8M100.8 182.3v.8h.5"/>
<path d="M100.8 182.3h.7M101.1 181.1h.4v1.2M101.1 181.1v.4M101.1 183.3v.8h-.9M101.1 183.1v.2M101.1 183.8h-.9v.3M101.1 183.3h.4M101.3 181.5h-.5v.8M101.5 182.3v.8M101.5 181.4h-.2v1.7h.2M101.5 183.1v.1M101.5 184.5h.1"/>
<path d="M101.5 183.2v1.3M101.5 186.1h.1M101.5 183.1h21.9v1.7M101.5 183.2h21.9M122 183.5v2.1M122 183.5h1.4M122 185.6h1.4M123.4 184.8v1.3M123.4 184.8h2M125.4 186.4v.4M125.4 186.4h16.8M125.4 186.8h3.3"/>
<path d="M128.8 186.7l.1 .1M128.8 186.7l-.1 .1M128.8 186.7v.1M142.2 186.7l-13.4 .1M142.2 193.7h4M142.2 194l.1 .1M142.3 194.1h3.9M146.2 194.2h60.7M146.2 187.9h61.3M146.2 187.5h61.8M146.2 194v.1M152.4 193l1.6 .7"/>
<path d="M153.2 193.9l.1 .6h-.3zM153.5 192l-1 7.8h24.2M154.4 194.7l.7 .2h16.6M168.5 197h2.3M168.8 197.9l.9 1.4M169.7 197v2.3M170.5 197.9l-.8 1.4M171.7 194.9h1.1M171.7 194.7v.2M172.8 194.9h6.9M172.8 194.7v.2M179.7 194.9h1.1"/>
<path d="M179.7 194.7v.2M180.8 194.7v.2M198 194.7l-.6 .2h-16.6M205.7 189.7l2 8.1M206 189.6l2 8.2M209.7 185.5l-4 4M210 185.8l-4 4M215.7 189.7l2 8.1M216 189.6l2 8.2M216.4 192a.97 .97 0 0 1 1.4 .7 .97 .97 0 0 1-.9 1.2 .93 .93 0 0 0 .8-1.2 .93 .93 0 0 0-1.3-.6M216.9 194.2h52.8M217.6 187.9h52.1"/>
<path d="M218 187.5h51.7M219.7 185.5l-4 4M220 185.8l-4 4M259.7 193.9l.1 .6h-.3zM259.7 192v7.8h22.4M259.7 192.9h17.6M269.7 193.9h3M269.7 194.1h3M272.7 193.9h.1M272.7 193.9v.2M272.8 193.9l-.1 .2M274 197h2.2"/>
<path d="M274.2 197.9l.9 1.3M275.1 197v2.2M275.1 192.3h.3l-.1 .6zM275.9 197.9l-.8 1.3M278.8 194.1h.3l-.1 .6zM281 194.7h-64M357.4 188v2.2M357.4 189.1h2.3M358.3 188.2l1.4 .9M359.7 189.1l-1.4 .8M156.4 200.2l-1.2 2.8M265.3 200.2l-1.2 2.8"/>
<path d="M4 245.2h123v47.8M4 253.7h123M4 259.4h123M52.4 245.2v47.8M83.5 253.7v5.7M104.7 253.7v5.7M216 253h200M216 248h65M216 258h65M228.6 243v15M255.2 243v15M281 243v50"/>
<path d="M296 243v30M346 243v30M361 243v30M381 253v20M392 253v20M416 243h-200v50M4 265h123M4 270.6h123M4 276.2h123M84.9 279.3h1.3M85.5 278.6v1.3M216 278h65"/>
<path d="M216 273h200M216 263h165M216 268h65M231 263v15M256 263v15M311 273v20M393.4 260.5l9-2.5v10l-9-2.5zM4 281.8h123M4 287.4h123M83.5 287.4v5.6M84.9 280.6h1.3M104.7 287.4v5.6"/>
<path d="M267.4 287.2h1.2M267.4 286h1.2M268 285.5v1.1"/>
<circle cx="135.5" cy="52.5" r=".96"/>
<circle cx="135.5" cy="52.5" r="1.01"/>
<circle cx="147.6" cy="53.2" r=".82"/>
<circle cx="147.7" cy="53.2" r=".84"/>
<circle cx="162.6" cy="45.5" r=".71"/>
<circle cx="162.7" cy="45.5" r=".86"/>
<circle cx="167.6" cy="45.5" r=".87"/>
<circle cx="167.7" cy="45.5" r=".71"/>
<circle cx="171.5" cy="45.5" r=".95"/>
<circle cx="171.5" cy="45.5" r=".99"/>
<circle cx="176.2" cy="45.5" r=".44"/>
<circle cx="176.2" cy="45.5" r=".85"/>
<circle cx="180.9" cy="45.5" r=".95"/>
<circle cx="180.9" cy="45.5" r=".99"/>
<circle cx="184.8" cy="45.5" r=".87"/>
<circle cx="184.8" cy="45.5" r=".71"/>
<circle cx="189.8" cy="45.5" r=".72"/>
<circle cx="189.8" cy="45.5" r=".86"/>
<circle cx="245.4" cy="44.9" r=".93"/>
<circle cx="259.7" cy="44.9" r=".93"/>
<circle cx="268.3" cy="53.2" r=".85"/>
<circle cx="268.3" cy="53.2" r=".81"/>
<circle cx="135.5" cy="68.2" r="1.01"/>
<circle cx="135.5" cy="68.2" r=".97"/>
<circle cx="147.7" cy="67.5" r=".81"/>
<circle cx="147.7" cy="67.5" r=".86"/>
<circle cx="162.6" cy="75.2" r=".71"/>
<circle cx="162.7" cy="75.2" r=".87"/>
<circle cx="167.6" cy="75.2" r=".87"/>
<circle cx="167.7" cy="75.2" r=".71"/>
<circle cx="171.5" cy="75.2" r=".95"/>
<circle cx="171.5" cy="75.2" r=".99"/>
<circle cx="176.2" cy="75.2" r=".44"/>
<circle cx="176.2" cy="75.2" r=".85"/>
<circle cx="180.9" cy="75.2" r=".95"/>
<circle cx="180.9" cy="75.2" r=".99"/>
<circle cx="184.8" cy="75.2" r=".87"/>
<circle cx="184.8" cy="75.2" r=".71"/>
<circle cx="189.8" cy="75.2" r=".72"/>
<circle cx="189.8" cy="75.2" r=".87"/>
<circle cx="243.5" cy="77.8" r=".74"/>
<circle cx="243.5" cy="77.8" r=".76"/>
<circle cx="259.7" cy="75.8" r=".93"/>
<circle cx="268.3" cy="67.5" r=".85"/>
<circle cx="268.3" cy="67.5" r=".81"/>
<circle cx="157.4" cy="82" r=".98"/>
<circle cx="173.2" cy="117.4" r=".29"/>
<circle cx="173.2" cy="117.4" r=".85"/>
<circle cx="173.2" cy="117.4" r=".77"/>
<circle cx="175.1" cy="118" r=".77"/>
<circle cx="175.1" cy="118" r=".74"/>
<circle cx="177.4" cy="118" r=".73"/>
<circle cx="177.4" cy="118" r=".77"/>
<circle cx="147.5" cy="123.8" r=".82"/>
<circle cx="147.5" cy="123.8" r=".87"/>
<circle cx="168.8" cy="120.8" r=".77"/>
<circle cx="168.8" cy="120.8" r=".86"/>
<circle cx="168.8" cy="120.8" r=".74"/>
<circle cx="183.7" cy="120.8" r=".85"/>
<circle cx="183.7" cy="120.8" r=".74"/>
<circle cx="183.7" cy="120.8" r=".77"/>
<circle cx="243.7" cy="120.8" r=".74"/>
<circle cx="243.7" cy="120.8" r=".77"/>
<circle cx="243.7" cy="120.8" r=".86"/>
<circle cx="250" cy="120.8" r=".77"/>
<circle cx="250" cy="120.8" r=".86"/>
<circle cx="250" cy="120.8" r=".74"/>
<circle cx="268.4" cy="123.8" r=".85"/>
<circle cx="268.4" cy="123.8" r=".81"/>
<circle cx="348.2" cy="134.1" r="1.43"/>
<circle cx="348.2" cy="134.1" r="1.57"/>
<circle cx="348.2" cy="127.3" r="1.57"/>
<circle cx="348.3" cy="134.1" r="1.19"/>
<circle cx="348.3" cy="127.3" r="1.44"/>
<circle cx="348.3" cy="127.3" r="1.18"/>
<circle cx="362.8" cy="134.1" r="1.43"/>
<circle cx="362.8" cy="134.1" r="1.57"/>
<circle cx="362.8" cy="134.1" r="1.19"/>
<circle cx="362.8" cy="134.1" r="1.23"/>
<circle cx="377.4" cy="134.1" r="1.57"/>
<circle cx="377.4" cy="127.3" r="1.57"/>
<circle cx="377.4" cy="127.3" r="1.19"/>
<circle cx="377.4" cy="134.1" r="1.21"/>
<circle cx="377.4" cy="127.3" r="1.21"/>
<circle cx="377.4" cy="134.1" r="1.42"/>
<circle cx="377.4" cy="134.1" r="1.19"/>
<circle cx="377.4" cy="127.3" r="1.43"/>
<circle cx="150.4" cy="173.2" r=".47"/>
<circle cx="153.4" cy="162.1" r=".93"/>
<circle cx="153.4" cy="162.1" r=".98"/>
<circle cx="153.4" cy="177.5" r=".85"/>
<circle cx="163.8" cy="179.6" r=".99"/>
<circle cx="175.2" cy="160" r=".33"/>
<circle cx="177.2" cy="160" r=".35"/>
<circle cx="181.9" cy="162.1" r=".97"/>
<circle cx="181.9" cy="162.1" r=".93"/>
<circle cx="181.9" cy="177.5" r=".85"/>
<circle cx="243.5" cy="160" r=".35"/>
<circle cx="245.4" cy="162.1" r=".97"/>
<circle cx="245.4" cy="162.1" r=".93"/>
<circle cx="259.4" cy="177.5" r="3"/>
<circle cx="259.7" cy="162.1" r=".97"/>
<circle cx="259.7" cy="162.1" r=".93"/>
<circle cx="265.5" cy="173.2" r=".46"/>
<circle cx="150.4" cy="181.8" r=".47"/>
<circle cx="153.4" cy="192.9" r=".93"/>
<circle cx="153.4" cy="192.9" r=".98"/>
<circle cx="181.9" cy="192.9" r=".93"/>
<circle cx="181.9" cy="192.9" r=".96"/>
<circle cx="245.4" cy="192.9" r=".93"/>
<circle cx="245.4" cy="192.9" r=".96"/>
<circle cx="259.7" cy="192.9" r=".93"/>
<circle cx="259.7" cy="192.9" r=".96"/>
<circle cx="265.5" cy="181.8" r=".46"/>
<circle cx="155.8" cy="201.6" r=".98"/>
<circle cx="264.7" cy="201.6" r="1"/>
</g>
<path d="M412.4 262.3a2.5 2.5 0 0 0-4.1-1.1 2.5 2.5 0 0 0 1 4.2 2.5 2.5 0 0 0 3.2-2.9l-.1-.2" fill="none" stroke="#000" stroke-width=".3" stroke-dasharray="30.5 1.3 1.3 1.3" stroke-dashoffset="24.5" stroke-linecap="butt"/>
<path d="M414.8 261.5a5 5 0 0 0-8.3-2 5 5 0 0 0 2.2 8.3 5 5 0 0 0 6.2-6l-.1-.3" fill="none" stroke="#000" stroke-width=".3" stroke-dasharray="30.5 1.3 1.3 1.3" stroke-dashoffset="16.7" stroke-linecap="butt"/>
<g fill="none" stroke="#000" stroke-width=".3" stroke-dasharray="6.3 1.3 1.3 1.3 5.1">
<path d="M207.8 40l2 8.2M217.8 40l2 8.2M209.8 48.2l-4 4M219.8 48.2l-4 4M205.8 72.5l2 8.1M209.8 68.5l-4 4M215.8 72.5l2 8.1M219.8 68.5l-4 4M207.8 115.8l2 4M209.8 119.8l-4 4M217.8 115.8l2 4M219.8 119.8l-4 4"/>
<path d="M205.8 135.7l2 4M209.8 131.7l-4 4M215.8 135.7l2 4M219.8 131.7l-4 4M207.8 157.2l2 8.1M217.8 157.2l2 8.1M209.8 165.3l-4 4M219.8 165.3l-4 4M205.8 189.6l2 8.2M209.8 185.6l-4 4M215.8 189.6l2 8.2M219.8 185.6l-4 4"/>
</g>
<path d="M205.8 123.8l4 7.9M215.8 123.8l4 7.9" fill="none" stroke="#000" stroke-width=".3" stroke-dasharray="6.3 1.3 1.3 1.3 5.1" stroke-dashoffset="6.3"/>
<path d="M205.8 52.2l4 16.3M215.8 52.2l4 16.3M205.8 169.3l4 16.3M215.8 169.3l4 16.3" fill="none" stroke="#000" stroke-width=".3" stroke-dasharray="6.3 1.3 1.3 1.3 5.1" stroke-dashoffset="2.4"/>
<path d="M362.8 123.7v14.3" fill="none" stroke="#000" stroke-width=".3" stroke-dasharray="30.5 1.3 1.3 1.3" stroke-dashoffset="25.2"/>
<path d="M258.3 177.5h-.2M259.7 176.1v-.2M259.7 178.9v.2M261.1 177.5h.2" fill="none" stroke="#000" stroke-width=".3" stroke-dasharray="30.5 1.3 1.3 1.3"/>
<path d="M410 255.7v14.9" fill="none" stroke="#000" stroke-width=".3" stroke-dasharray="30.5 1.3 1.3 1.3" stroke-dashoffset="25"/>
<path d="M403.4 263l12.6-.1" fill="none" stroke="#000" stroke-width=".3" stroke-dasharray="30.5 1.3 1.3 1.3" stroke-dashoffset="26.1"/>
<path d="M216 248v5" fill="none" stroke="#000" stroke-width=".3" stroke-dasharray="30.5 1.3 1.3 1.3" stroke-dashoffset="29.9"/>
<path d="M147.2 45.5v29.7M176.2 45.5v29.7M239.7 45.5v29.7M268.7 45.5v29.7" fill="none" stroke="#f00" stroke-width=".3" stroke-dasharray="30.5 1.3 1.3 1.3" stroke-dashoffset="17.5"/>
<g fill="#000">
<path d="M345.2 134.4l.6 .2-.6 .1z"/>
<path d="M150.2 34.3l.6-.2v.3zM201.6 34.1l.6 .2-.6 .1z"/>
<path d="M162.7 37.3l.6-.2v.4zM189.2 37.1l.6 .2-.6 .2z"/>
<path d="M272.2 37.1l.6 .2-.6 .2zM268.7 37.3l.6-.2v.4zM239.1 29.8l.6 .1-.6 .2zM176.2 29.9l.6-.1v.3zM362.2 139.5l.6 .2-.6 .1zM345.8 139.7l.6-.2v.3zM272.2 156.3l.6 .2-.6 .1zM259.7 156.5l.6-.2v.3z"/>
<path d="M197 45.5l.2 .6h-.3zM196.9 74.6h.3l-.2 .6zM383.9 114.8l.1 .6h-.3zM383.7 136h.3l-.1 .6zM279 160.4l.1 .6h-.3zM278.8 194.1h.3l-.1 .6zM275.3 162.1l.1 .6h-.3zM275.1 192.3h.3l-.1 .6zM354.9 175.9l.2 .6h-.3zM354.8 178.7h.3l-.2 .6z"/>
<path d="M125.4 111.3l.6-.2v.3zM272.2 111.1l.6 .2-.6 .1zM167.6 40.6l.6-.2v.3zM184.2 40.4l.6 .2-.6 .1zM189.8 76.1l-.1 .6h.2zM176.2 76.1l-.1 .6h.3zM125.4 29.9l.6-.1v.3zM175.6 29.8l.6 .1-.6 .2zM125.4 40.6l.6-.2v.3zM146.6 40.4l.6 .2-.6 .1zM362.8 139.7l.6-.2v.3zM379.4 139.5l.6 .2-.6 .1zM125.4 156.5l.6-.2v.3zM152.8 156.3l.6 .2-.6 .1zM153.4 156.5l.6-.2v.3zM181.3 156.3l.6 .2-.6 .1zM153.4 178.4l-.2 .6h.3zM153.2 193.9l-.2 .6h.3zM259.7 193.9l-.2 .6h.3zM181.9 156.5l.6-.2v.3zM244.8 156.3l.6 .2-.6 .1z"/>
<path d="M379.7 110.7l.6 .1-.6 .2zM345.4 110.8l.6-.1v.3z"/>
<path d="M245.4 156.5l.6-.2v.3zM259.1 156.3l.6 .2-.6 .1z"/>
<path d="M360.2 173.6l.6-.2v.3zM358.4 173.4l.6 .2-.6 .1z"/>
</g>
<g font-size="6.3">
<text x="282.1" y="250.3">名称</text>
<text x="347.1" y="250.3">图号</text>
<text x="282.1" y="260.3">材质</text>
<text x="347.1" y="260.3">质量</text>
<text x="383.3" y="262.1">视</text>
<text x="383.3" y="269.9">图</text>
<text x="282.1" y="270.3">版次</text>
<text x="347.1" y="270.3">比例</text>
</g>
<g font-size="4.2">
<text x="4.8" y="237.6">注意：1.行走平行度（正面+侧面），450行程内，≤±0.03mm，1000行程内，≤±0.05mm。</text>
<text x="12.2" y="243.3">2.本体形变，450行程内，≤±0.03mm，1000行程内，≤±0.05mm。</text>
<text x="18.6" y="251.3">型号/规格</text>
<text x="69.5" y="251.3">GTH12-800-BC-M40-C4</text>
<text x="300.8" y="249.5">GTH12-800-BC-M40-C4</text>
<text x="14.4" y="258.3">螺杆型号/规格</text>
<text x="19.7" y="263.9">有效行程</text>
<text x="63.7" y="258.3">1605</text>
<text x="86.5" y="263.9">800</text>
<text x="89.9" y="258.3">1610</text>
<text x="111.7" y="258.3">1620</text>
<text x="19.7" y="269.5">精度等级</text>
<text x="87.6" y="269.5">C7</text>
<text x="259" y="267">2022/9/23</text>
<text x="19.7" y="275.2">马达容量</text>
<text x="74.9" y="275.2">400W（无刹车）</text>
<text x="15.5" y="280.8">重复定位精度</text>
<text x="86.7" y="280.8">0.02</text>
<text x="9.1" y="286.4">感应开关方式及数量</text>
<text x="72.7" y="286.4">外挂型三只（C4）</text>
<text x="15.5" y="292">建议最快速度</text>
<text x="60.5" y="292">250MM/S</text>
<text x="86.7" y="292">500MM/S</text>
<text x="107.4" y="292">1000MM/S</text>
</g>
<g font-size="4.1">
<text x="263.4" y="179">I</text>
<text x="377.6" y="175.4">I</text>
<text x="371.4" y="180.6">2 : 3.5</text>
</g>
<g font-size="3.5">
<text x="135.4" y="31.2">178 滑台原始位置</text>
<text x="178.4" y="35.5">182</text>
<text x="208.5" y="31.2">800 有效行程</text>
<text x="85.2" y="41.8">76.50 滑台极限位置 1</text>
<text x="179.3" y="41.8">60</text>
<text x="179.3" y="38.6">95</text>
<text x="275.6" y="38.6">14.50 滑台极限位置 1</text>
<text x="198.3" y="62.7" transform="rotate(-90 198.3 62.7)">104</text>
<text x="148.7" y="83.3">2 x</text>
<text x="159.1" y="83.3">6 H7</text>
<text x="172.3" y="83.3">8</text>
<text x="191.4" y="83.3">8 x M6 贯穿</text>
<text x="196.5" y="112.5">1094</text>
<text x="360.3" y="112.1">122</text>
<text x="385.1" y="127.1" transform="rotate(-90 385.1 127.1)">76</text>
<text x="333.5" y="134">基准面</text>
<text x="349.9" y="140.9">59.50</text>
<text x="370.1" y="140.9">60</text>
<text x="138.1" y="157.7">98</text>
<text x="165.3" y="157.7">100</text>
<text x="191.8" y="157.7">800</text>
<text x="251.7" y="157.7">50</text>
<text x="264.1" y="157.7">46</text>
<text x="276.6" y="179" transform="rotate(-90 276.6 179)">108</text>
<text x="280.3" y="179" transform="rotate(-90 280.3 179)">120</text>
<text x="363.7" y="174.8">2</text>
<text x="155" y="180.9">2 x</text>
<text x="165.4" y="180.9">6 H7</text>
<text x="178.6" y="180.9">6</text>
<text x="352.7" y="191.6" transform="rotate(-90 352.7 191.6)">+0.012</text>
<text x="356.2" y="189.8" transform="rotate(-90 356.2 189.8)">0</text>
<text x="359.7" y="187.3" transform="rotate(-90 359.7 187.3)">6</text>
<text x="356.2" y="195.1" transform="rotate(-90 356.2 195.1)">6</text>
<text x="154.1" y="199.3">18 x M8</text>
<text x="157.4" y="202.8">6.5 贯穿</text>
<text x="172.5" y="199.3">16</text>
<text x="261.3" y="199.3">4 x M8</text>
<text x="266.3" y="202.8">6.5 贯穿</text>
<text x="277.9" y="199.3">16</text>
<text x="221.4" y="246.8">1</text>
<text x="221.4" y="251.8">2</text>
<text x="218.8" y="256.8">序号</text>
<text x="232.2" y="256.8">修 订 版 次</text>
<text x="257.5" y="256.8">设计变更编号</text>
<text x="228.2" y="261.8">设</text>
<text x="240.1" y="261.8">计</text>
<text x="252" y="261.8">变</text>
<text x="263.9" y="261.8">更</text>
<text x="219.1" y="266.7">设 计</text>
<text x="366.6" y="269.3">1:3.5</text>
<text x="219.1" y="271.7">校 核</text>
<text x="219.1" y="276.7">批 准</text>
<text x="222.9" y="282.7">技术要求：</text>
<text x="231.8" y="287.3">1、未标注公差全部 0.1</text>
<text x="231.7" y="291.8">2、未标注倒角全部C0.3</text>
</g>
</svg>
